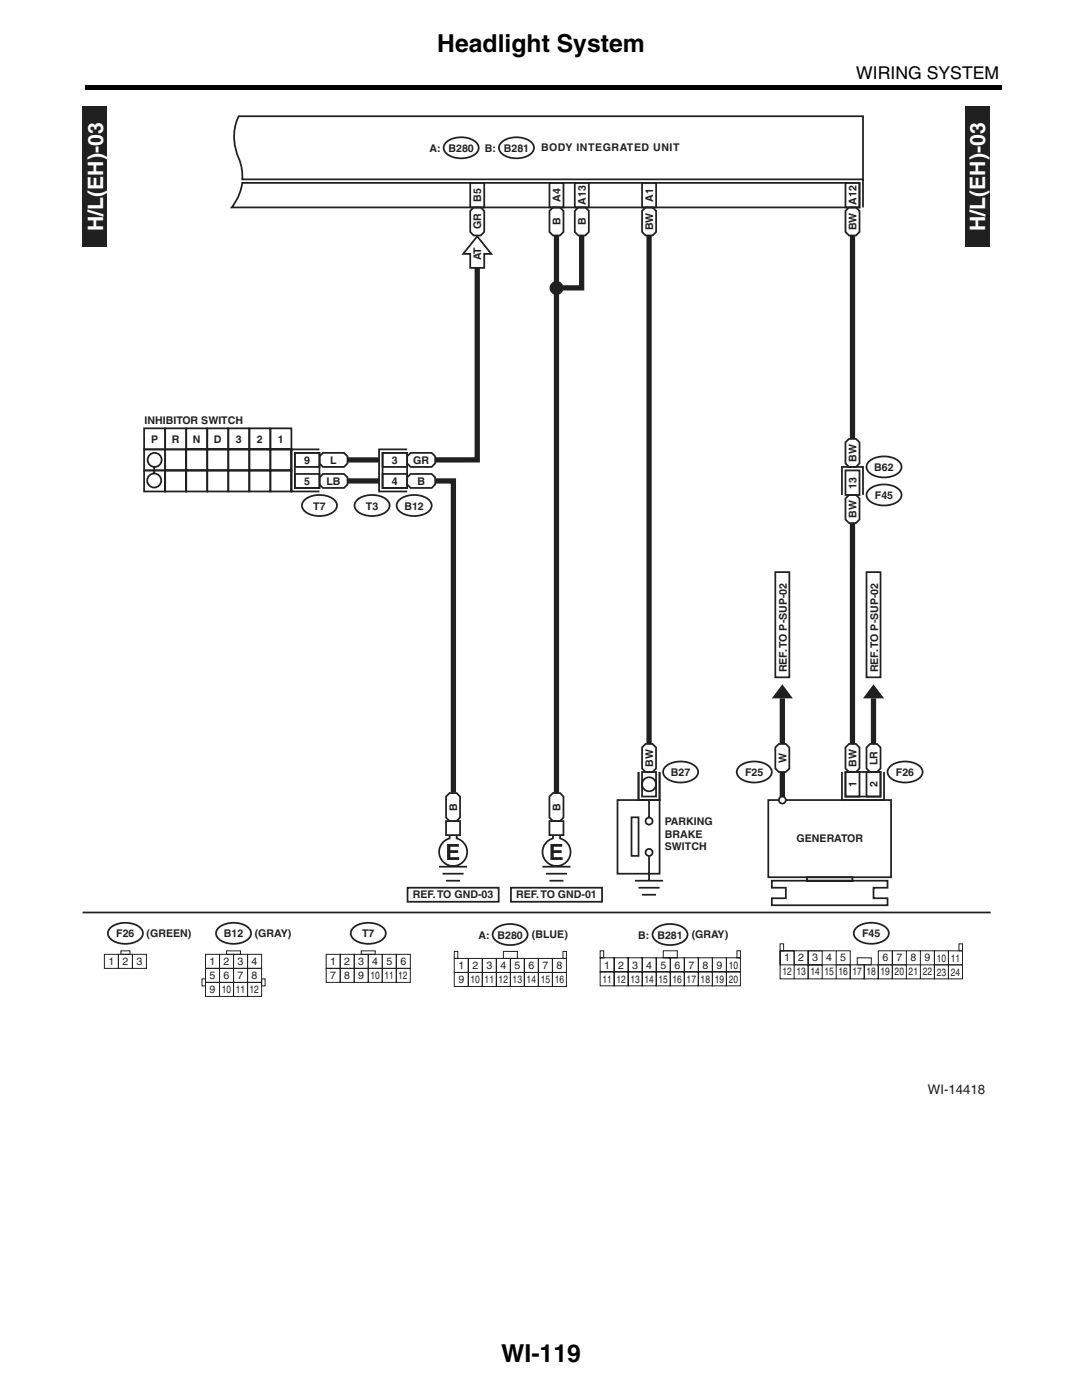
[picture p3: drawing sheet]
<svg xmlns="http://www.w3.org/2000/svg" width="216mm" height="279mm" viewBox="0 0 216 279" stroke-linecap="round" stroke-linejoin="round" font-family="sans-serif">
<path d="M17 17h183v.8h-183z" fill="#000"/>
<path d="M16.5 182.2h181.2" fill="none" stroke="#231f20" stroke-width=".35"/>
<g fill="#231f20">
<path d="M16.5 21.3h4.9v28h-4.9z"/>
<path d="M192.8 21.3h4.9v28h-4.9z"/>
</g>
<path d="M153.4 159.7h24.5v15.4h-24.5z" fill="none" stroke="#231f20" stroke-width=".35"/>
<path d="M174.4 139.4v14" fill="none" stroke="#231f20" stroke-width="1" stroke-linecap="butt"/>
<path d="M174.4 136.6l2.1 2.8h-4.2z" fill="#231f20"/>
<path d="M156.2 139.4v20.2" fill="none" stroke="#231f20" stroke-width="1" stroke-linecap="butt"/>
<path d="M156.2 136.6l2.1 2.8h-4.2z" fill="#231f20"/>
<path d="M47.7 23.2h124.6v12.6h-123.9a11.2 11.2 0 0 0-1.3-5.6 9.4 9.4 0 0 1 .6-7zM48.4 36.5h123.2v4.9h-125.3a10.1 10.1 0 0 0 2.1-4.9zM168.8 36.5h2.8v4.9h-2.8zM172.3 35.8v5.6M169.5 41.4h1.4l.7 .7v4.2l-.7 .7h-1.4l-.7-.7v-4.2zM110.4 158.3h1.4l.7 .7v4.2l-.7 .7h-1.4l-.7-.7v-4.2zM128.9 148.5h1.4l.7 .7v4.2l-.7 .7h-1.4l-.7-.7v-4.2zM102 177.2h18.2v2.8h-18.2z" fill="none" stroke="#231f20" stroke-width=".35"/>
<path d="M109.9 168.5h2.3v.5h-1.7v.7h1.6v.6h-1.6v.8h1.8v.6h-2.4z" fill="#231f20"/>
<path d="M89.7 158.3h1.4l.7 .7v4.2l-.7 .7h-1.4l-.7-.7v-4.2zM81.3 177.2h18.2v2.8h-18.2zM108.3 173h5.6M109 174.4h4.2M109.7 163.9h2.8v2.8h-2.8zM109.7 175.8h2.8M110.4 166.7v.7a2.8 2.8 0 0 0-1.6 4.3 2.8 2.8 0 0 0 4.6 0 2.8 2.8 0 0 0-1.6-4.3v-.7" fill="none" stroke="#231f20" stroke-width=".35"/>
<path d="M89.2 168.5h2.4v.5h-1.7v.7h1.5v.6h-1.5v.8h1.8v.6h-2.5z" fill="#231f20"/>
<g fill="none" stroke="#231f20" stroke-width=".35">
<path d="M88.9 28.6a4.8 4.8 0 0 1 6.3 0 1.63 1.63 0 0 1-1 2.5 4.9 4.9 0 0 1-5.3-.7 1.38 1.38 0 0 1 0-1.8zM93.9 36.5h2.8v4.9h-2.8zM99.9 28.6a4.8 4.8 0 0 1 6.3 0 1.63 1.63 0 0 1-.9 2.5 4.9 4.9 0 0 1-5.4-.7 1.38 1.38 0 0 1 0-1.8zM109.7 36.5h2.8v4.9h-2.8zM114.7 36.5h2.8v4.9h-2.8zM128.2 36.5h2.8v4.9h-2.8zM94.6 41.4h1.4l.7 .7v4.2l-.7 .7h-1.4l-.7-.7v-4.2zM109.7 42.1l.7-.7h1.4l.7 .7v4.2l-.7 .7h-1.4l-.7-.7zM115.4 41.4h1.4l.7 .7v4.2l-.7 .7h-1.4l-.7-.7v-4.2zM128.9 41.4h1.4l.7 .7v4.2l-.7 .7h-1.4l-.7-.7v-4.2zM60.6 100a4.8 4.8 0 0 1 6.3 0 1.63 1.63 0 0 1-.9 2.5 4.9 4.9 0 0 1-5.4-.7 1.38 1.38 0 0 1 0-1.8zM71.1 100a4.8 4.8 0 0 1 6.3 0 1.63 1.63 0 0 1-.9 2.5 4.9 4.9 0 0 1-5.4-.7 1.38 1.38 0 0 1 0-1.8z"/>
<path d="M79.5 100a4.8 4.8 0 0 1 6.3 0 1.63 1.63 0 0 1-.9 2.5 4.9 4.9 0 0 1-5.4-.7 1.38 1.38 0 0 1 0-1.8zM168.1 98.8v-5.6h4.2v5.6M168.8 88.3l.7-.7h1.4l.7 .7v4.2l-.7 .7h-1.4l-.7-.7zM168.8 93.9h2.8v4.9h-2.8zM168.8 99.5l.7-.7h1.4l.7 .7v4.2l-.7 .7h-1.4l-.7-.7zM173.3 92.3a4.8 4.8 0 0 1 6.3 0 1.63 1.63 0 0 1-1 2.5 4.9 4.9 0 0 1-5.3-.7 1.38 1.38 0 0 1 0-1.8zM173.3 97.9a4.8 4.8 0 0 1 6.3 0 1.63 1.63 0 0 1-1 2.5 4.9 4.9 0 0 1-5.3-.7 1.38 1.38 0 0 1 0-1.8zM87.6 173h5.6M88.3 174.4h4.2M89 163.9h2.8v2.8h-2.8zM89 175.8h2.8M89.8 166.7v.7a2.8 2.8 0 0 0-1.6 4.3 2.8 2.8 0 0 0 4.5 0 2.8 2.8 0 0 0-1.5-4.3v-.7"/>
<path d="M98.7 185.6a4.8 4.8 0 0 1 6.3 0 1.63 1.63 0 0 1-1 2.6 4.9 4.9 0 0 1-5.3-.7 1.38 1.38 0 0 1 0-1.9zM170.8 185.4a4.8 4.8 0 0 1 6.3 0 1.63 1.63 0 0 1-1 2.5 4.9 4.9 0 0 1-5.3-.7 1.38 1.38 0 0 1 0-1.8z"/>
</g>
<path d="M129.6 47v101.5M170.2 47v40.6M170.2 104.4v44.1" fill="none" stroke="#231f20" stroke-width="1.1" stroke-linecap="butt"/>
<g fill="none" stroke="#231f20" stroke-width=".2">
<path d="M155.7 189.8h2.8v2.8h-2.8zM155.7 188.4h.7v1.4h-.7zM158.5 189.8h2.8v2.8h-2.8zM158.5 192.6h2.8v2.8h-2.8zM158.5 189.8h-2.8v5.6h2.8M161.3 189.8h8.4v2.8h-8.4zM164.1 195.4v-5.6h-2.8v2.8h2.8h-2.8v2.8h5.6M166.9 192.6h2.8v2.8h-2.8zM166.9 189.8v2.8M169.7 192.6h2.8v2.8h-2.8zM171.1 191.2h2.8v1.4h-2.8zM172.5 192.6h2.8v2.8h-2.8z"/>
<path d="M175.3 192.6h2.8v2.8h-2.8zM175.3 189.8h2.8v2.8h-2.8zM178.1 189.8h2.8v2.8h-2.8zM178.1 192.6h2.8v2.8h-2.8zM180.9 189.8h5.6v5.6h-5.6M180.9 192.6h5.6M183.7 189.8v5.6M186.5 189.8h2.8v2.8h-2.8zM186.5 192.6h2.8v2.8h-2.8zM189.3 189.8h2.8v2.8h-2.8zM189.3 192.6h2.8v2.8h-2.8zM191.4 188.4h.7v1.4h-.7z"/>
</g>
<path d="M63.8 91.1l.7-.7h4.2l.7 .7v1.4l-.7 .7h-4.2l-.7-.7z" fill="#fff"/>
<path d="M63.8 91.1l.7-.7h4.2l.7 .7v1.4l-.7 .7h-4.2l-.7-.7z" fill="none" stroke="#231f20" stroke-width=".35"/>
<path d="M58.9 90.4h4.9v2.8h-4.9z" fill="#fff"/>
<path d="M58.9 90.4h4.9v2.8h-4.9z" fill="none" stroke="#231f20" stroke-width=".35"/>
<path d="M63.8 95.3l.7-.7h4.2l.7 .7v1.4l-.7 .7h-4.2l-.7-.7z" fill="#fff"/>
<path d="M63.8 95.3l.7-.7h4.2l.7 .7v1.4l-.7 .7h-4.2l-.7-.7z" fill="none" stroke="#231f20" stroke-width=".35"/>
<path d="M58.9 94.6h4.9v2.8h-4.9z" fill="#fff"/>
<g fill="none" stroke="#231f20" stroke-width=".35">
<path d="M28.8 93.9h4.2v4.2h-4.2zM28.8 85.5h4.2v4.2h-4.2zM28.8 89.7h4.2v4.2h-4.2zM30.8 93.1v1.4M33 85.5h4.2v4.2h-4.2zM33 89.7h4.2v4.2h-4.2zM33 93.9h4.2v4.2h-4.2zM37.2 85.5h4.2v4.2h-4.2zM37.2 89.7h4.2v4.2h-4.2zM37.2 93.9h4.2v4.2h-4.2zM41.4 85.5h4.2v4.2h-4.2zM41.4 89.7h4.2v4.2h-4.2z"/>
<path d="M41.4 93.9h4.2v4.2h-4.2zM45.6 85.5h4.2v4.2h-4.2zM45.6 89.7h4.2v4.2h-4.2zM45.6 93.9h4.2v4.2h-4.2zM49.8 85.5h4.2v4.2h-4.2zM49.8 89.7h4.2v4.2h-4.2zM49.8 93.9h4.2v4.2h-4.2zM54 85.5h4.2v4.2h-4.2zM54 89.7h4.2v4.2h-4.2zM54 93.9h4.2v4.2h-4.2zM58.9 90.4h4.9v7h-4.9zM58.9 94.6h4.9v2.8h-4.9z"/>
<path d="M63.8 89.7h-5.6v8.4h5.6"/>
<circle cx="30.8" cy="95.9" r="1.4"/>
<circle cx="30.9" cy="91.8" r="1.4"/>
</g>
<path d="M81.3 91.1l.7-.7h4.2l.7 .7v1.4l-.7 .7h-4.2l-.7-.7z" fill="#fff"/>
<path d="M81.3 91.1l.7-.7h4.2l.7 .7v1.4l-.7 .7h-4.2l-.7-.7z" fill="none" stroke="#231f20" stroke-width=".35"/>
<path d="M76.4 90.4h4.9v2.8h-4.9z" fill="#fff"/>
<path d="M76.4 90.4h4.9v2.8h-4.9z" fill="none" stroke="#231f20" stroke-width=".35"/>
<path d="M81.3 95.3l.7-.7h4.2l.7 .7v1.4l-.7 .7h-4.2l-.7-.7z" fill="#fff"/>
<path d="M81.3 95.3l.7-.7h4.2l.7 .7v1.4l-.7 .7h-4.2l-.7-.7z" fill="none" stroke="#231f20" stroke-width=".35"/>
<path d="M76.4 94.6h4.9v2.8h-4.9z" fill="#fff"/>
<path d="M76.4 90.4h4.9v7h-4.9zM76.4 94.6h4.9v2.8h-4.9zM81.3 89.7h-5.6v8.4h5.6" fill="none" stroke="#231f20" stroke-width=".35"/>
<path d="M169.5 148.5h1.4l.7 .7v4.2l-.7 .7h-1.4l-.7-.7v-4.2z" fill="#fff"/>
<path d="M169.5 148.5h1.4l.7 .7v4.2l-.7 .7h-1.4l-.7-.7v-4.2z" fill="none" stroke="#231f20" stroke-width=".35"/>
<path d="M168.8 154.1h2.8v4.9h-2.8z" fill="#fff"/>
<path d="M168.8 154.1h2.8v4.9h-2.8z" fill="none" stroke="#231f20" stroke-width=".35"/>
<path d="M173.7 148.5h1.4l.7 .7v4.2l-.7 .7h-1.4l-.7-.7v-4.2z" fill="#fff"/>
<path d="M173.7 148.5h1.4l.7 .7v4.2l-.7 .7h-1.4l-.7-.7v-4.2z" fill="none" stroke="#231f20" stroke-width=".35"/>
<path d="M173 154.1h2.8v4.9h-2.8z" fill="#fff"/>
<path d="M173 154.1h2.8v4.9h-2.8z" fill="none" stroke="#231f20" stroke-width=".35"/>
<path d="M155.5 148.5h1.4l.7 .7v4.2l-.7 .7h-1.4l-.7-.7v-4.2z" fill="#fff"/>
<g fill="none" stroke="#231f20" stroke-width=".35">
<path d="M154.8 114.2h2.8v21h-2.8zM173 114.2h2.8v21h-2.8zM127.5 154.1v5.6h4.2v-5.6M128.2 154.1h2.8v4.9h-2.8zM132.7 153.2a4.8 4.8 0 0 1 6.3 0 1.63 1.63 0 0 1-1 2.5 4.9 4.9 0 0 1-5.3-.7 1.38 1.38 0 0 1 0-1.8zM147.4 153.2a4.8 4.8 0 0 1 6.3 0 1.63 1.63 0 0 1-1 2.5 4.9 4.9 0 0 1-5.3-.7 1.38 1.38 0 0 1 0-1.8zM155.5 148.5h1.4l.7 .7v4.2l-.7 .7h-1.4l-.7-.7v-4.2zM168.1 154.1v5.6h8.4v-5.6M168.8 154.1h7v4.9h-7zM177.5 153.2a4.8 4.8 0 0 1 6.3 0 1.63 1.63 0 0 1-1 2.5 4.9 4.9 0 0 1-5.3-.7 1.38 1.38 0 0 1 0-1.8z"/>
<circle cx="129.6" cy="156.6" r="1.4"/>
</g>
<path d="M95.3 50.5v41.3h-8.4M111.1 47v111.3M69.4 91.8h6.3M69.4 96h6.3M86.9 96h3.6v62.2" fill="none" stroke="#231f20" stroke-width="1.1" stroke-linecap="butt"/>
<circle cx="156.2" cy="159.7" r=".7" fill="#fff"/>
<g fill="none" stroke="#231f20" stroke-width=".35">
<path d="M154.1 175.8h23.1v1.4h-2.8v2.1h2.8v1.4h-23.1v-1.4h2.8v-2.1h-2.8zM161.1 175.1h9.1v.7h-9.1zM21.9 185.4a4.8 4.8 0 0 1 6.3 0 1.63 1.63 0 0 1-1 2.5 4.9 4.9 0 0 1-5.3-.7 1.38 1.38 0 0 1 0-1.8zM43.5 185.4a4.8 4.8 0 0 1 6.3 0 1.63 1.63 0 0 1-1 2.5 4.9 4.9 0 0 1-5.3-.7 1.38 1.38 0 0 1 0-1.8zM70.4 185.4a4.8 4.8 0 0 1 6.3 0 1.63 1.63 0 0 1-1 2.5 4.9 4.9 0 0 1-5.3-.7 1.38 1.38 0 0 1 0-1.8z"/>
<circle cx="156.2" cy="159.7" r=".7"/>
</g>
<g fill="none" stroke="#231f20" stroke-width=".2">
<path d="M20.8 190.5h2.8v2.8h-2.8zM23.6 190.5h2.8v2.8h-2.8zM24.1 189.8h1.8v.7h-1.8zM26.4 190.5h2.8v2.8h-2.8zM40.3 195.4h.7v1.4h-.7zM41 196.1h2.8v2.8h-2.8zM41 190.5h2.8v2.8h-2.8zM41 193.3h2.8v2.8h-2.8zM43.8 190.5h2.8v2.8h-2.8zM43.8 193.3h2.8v2.8h-2.8zM43.8 196.1h2.8v2.8h-2.8zM45.2 189.8h2.8v.7h-2.8z"/>
<path d="M46.6 190.5h2.8v2.8h-2.8zM46.6 193.3h2.8v2.8h-2.8zM46.6 196.1h2.8v2.8h-2.8zM49.4 190.5h2.8v2.8h-2.8zM49.4 193.3h2.8v2.8h-2.8zM49.4 196.1h2.8v2.8h-2.8zM52.2 195.4h.7v1.4h-.7zM65.1 190.5h2.8v2.8h-2.8zM65.1 193.3h2.8v2.8h-2.8zM67.9 193.3h2.8v2.8h-2.8zM67.9 190.5h2.8v2.8h-2.8zM70.7 190.5h2.8v2.8h-2.8z"/>
<path d="M70.7 193.3h2.8v2.8h-2.8zM72.1 189.8h2.8v.7h-2.8zM73.5 190.5h2.8v2.8h-2.8zM73.5 193.3h2.8v2.8h-2.8zM76.3 190.5h2.8v2.8h-2.8zM76.3 193.3h2.8v2.8h-2.8zM79.1 193.3h2.8v2.8h-2.8zM79.1 190.5h2.8v2.8h-2.8z"/>
</g>
<path d="M95.3 47.2l2.8 3.5h-1.4v2.8h-2.8v-2.8h-1.4z" fill="#fff"/>
<g fill="none" stroke="#231f20" stroke-width=".35">
<path d="M95.3 47.2l2.8 3.5h-1.4v2.8h-2.8v-2.8h-1.4zM123.3 159.7h8.4v14.7h-8.4zM127.5 154.1v5.6h4.2v-5.6M129.6 159.7v3.5M126.1 163.2h1.4v7.7h-1.4zM126.8 175.8h5.6M127.5 177.2h4.2M128.2 178.6h2.8M129.6 170.9v4.9M130.6 185.6a4.8 4.8 0 0 1 6.3 0 1.63 1.63 0 0 1-1 2.6 4.9 4.9 0 0 1-5.3-.7 1.38 1.38 0 0 1 0-1.9z"/>
<circle cx="129.6" cy="163.9" r=".7"/>
<circle cx="129.6" cy="170.2" r=".7"/>
</g>
<path d="M116.1 47v10.5h-5.1" fill="none" stroke="#231f20" stroke-width="1.1" stroke-linecap="butt"/>
<g fill="none" stroke="#231f20" stroke-width=".2">
<path d="M90.7 191.3h2.8v2.8h-2.8zM90.7 194.1h2.8v2.8h-2.8zM90.7 189.9h.7v1.4h-.7zM93.5 191.3h2.8v2.8h-2.8zM93.5 194.1h2.8v2.8h-2.8zM96.3 191.3h2.8v2.8h-2.8zM96.3 194.1h2.8v2.8h-2.8zM99.1 191.3h2.8v2.8h-2.8zM99.1 194.1h2.8v2.8h-2.8zM100.5 189.9h2.8v1.4h-2.8zM101.9 191.3h2.8v2.8h-2.8zM101.9 194.1h2.8v2.8h-2.8z"/>
<path d="M104.7 191.3h2.8v2.8h-2.8zM104.7 194.1h2.8v2.8h-2.8zM107.5 191.3h2.8v2.8h-2.8zM107.5 194.1h2.8v2.8h-2.8zM110.3 191.3h2.8v2.8h-2.8zM110.3 194.1h2.8v2.8h-2.8zM112.4 189.9h.7v1.4h-.7zM119.8 191.2h2.8v2.8h-2.8zM119.8 194h2.8v2.8h-2.8zM119.8 189.8h.7v1.4h-.7zM122.6 191.2h2.8v2.8h-2.8zM122.6 194h2.8v2.8h-2.8z"/>
<path d="M125.4 191.2h2.8v2.8h-2.8zM125.4 194h2.8v2.8h-2.8zM128.2 191.2h2.8v2.8h-2.8zM128.2 194h2.8v2.8h-2.8zM131 191.2h2.8v2.8h-2.8zM131 194h2.8v2.8h-2.8zM132.4 189.8h2.8v1.4h-2.8zM133.8 191.2h2.8v2.8h-2.8zM133.8 194h2.8v2.8h-2.8zM136.6 191.2h2.8v2.8h-2.8zM136.6 194h2.8v2.8h-2.8zM139.4 191.2h2.8v2.8h-2.8z"/>
<path d="M139.4 194h2.8v2.8h-2.8zM142.2 191.2h2.8v2.8h-2.8zM142.2 194h2.8v2.8h-2.8zM145 191.2h2.8v2.8h-2.8zM145 194h2.8v2.8h-2.8zM147.1 189.8h.7v1.4h-.7z"/>
</g>
<circle cx="111.1" cy="57.5" r="1.4" fill="#231f20"/>
<g font-size="4.9">
<text x="87.3" y="10.3">Headlight System</text>
<text x="100" y="271.9">WI-119</text>
</g>
<g font-size="4.2" fill="#fff">
<text x="20.6" y="46.1" transform="rotate(-90 20.6 46.1)">H/L(EH)-03</text>
<text x="196.7" y="46.1" transform="rotate(-90 196.7 46.1)">H/L(EH)-03</text>
</g>
<text font-size="3.5" x="170.9" y="15.7">WIRING SYSTEM</text>
<text font-size="2.6" fill="#231f20" x="185.2" y="218.3">WI-14418</text>
<g font-size="2.1" fill="#231f20">
<text x="85.7" y="30.3">A:</text>
<text x="89.5" y="30.3">B280</text>
<text x="96.8" y="30.3">B:</text>
<text x="100.6" y="30.3">B281</text>
<text x="108" y="30.2">BODY INTEGRATED UNIT</text>
<text x="96.1" y="40.3" transform="rotate(-90 96.1 40.3)">B5</text>
<text x="111.9" y="40.3" transform="rotate(-90 111.9 40.3)">A4</text>
<text x="116.9" y="40.9" transform="rotate(-90 116.9 40.9)">A13</text>
<text x="130.4" y="40.3" transform="rotate(-90 130.4 40.3)">A1</text>
<text x="171" y="40.9" transform="rotate(-90 171 40.9)">A12</text>
<text x="96.1" y="45.8" transform="rotate(-90 96.1 45.8)">GR</text>
<text x="111.9" y="45" transform="rotate(-90 111.9 45)">B</text>
<text x="116.9" y="45" transform="rotate(-90 116.9 45)">B</text>
<text x="130.4" y="46" transform="rotate(-90 130.4 46)">BW</text>
<text x="171" y="46" transform="rotate(-90 171 46)">BW</text>
<text x="96.1" y="52" transform="rotate(-90 96.1 52)">AT</text>
<text x="28.9" y="84.7">INHIBITOR SWITCH</text>
<text x="30.2" y="88.4">P</text>
<text x="34.3" y="88.4">R</text>
<text x="38.5" y="88.4">N</text>
<text x="42.7" y="88.4">D</text>
<text x="47.1" y="88.4">3</text>
<text x="51.3" y="88.4">2</text>
<text x="55.5" y="88.4">1</text>
<text x="60.7" y="92.6">9</text>
<text x="65.9" y="92.6">L</text>
<text x="78.2" y="92.6">3</text>
<text x="82.5" y="92.6">GR</text>
<text x="171" y="92.2" transform="rotate(-90 171 92.2)">BW</text>
<text x="174.5" y="94">B62</text>
<text x="60.7" y="96.8">5</text>
<text x="62.5" y="101.7">T7</text>
<text x="65.2" y="96.8">LB</text>
<text x="73" y="101.7">T3</text>
<text x="78.2" y="96.8">4</text>
<text x="80.7" y="101.7">B12</text>
<text x="83.3" y="96.8">B</text>
<text x="171" y="97.5" transform="rotate(-90 171 97.5)">13</text>
<text x="174.6" y="99.6">F45</text>
<text x="171" y="103.4" transform="rotate(-90 171 103.4)">BW</text>
<text x="157.1" y="134.2" transform="rotate(-90 157.1 134.2)">REF. TO P-SUP-02</text>
<text x="175.3" y="134.2" transform="rotate(-90 175.3 134.2)">REF. TO P-SUP-02</text>
<text x="130.4" y="153.1" transform="rotate(-90 130.4 153.1)">BW</text>
<text x="133.9" y="154.9">B27</text>
<text x="148.7" y="154.9">F25</text>
<text x="157" y="152.3" transform="rotate(-90 157 152.3)">W</text>
<text x="171" y="153.1" transform="rotate(-90 171 153.1)">BW</text>
<text x="175.2" y="152.7" transform="rotate(-90 175.2 152.7)">LR</text>
<text x="178.8" y="154.9">F26</text>
<text x="91.2" y="161.9" transform="rotate(-90 91.2 161.9)">B</text>
<text x="111.9" y="161.9" transform="rotate(-90 111.9 161.9)">B</text>
<text x="171" y="157.1" transform="rotate(-90 171 157.1)">1</text>
<text x="175.2" y="157.1" transform="rotate(-90 175.2 157.1)">2</text>
<text x="132.7" y="164.8">PARKING</text>
<text x="132.7" y="167.2">BRAKE</text>
<text x="132.7" y="169.7">SWITCH</text>
<text x="159" y="168.1">GENERATOR</text>
<text x="82.4" y="179.3">REF. TO GND-03</text>
<text x="103" y="179.3">REF. TO GND-01</text>
<text x="23.2" y="187.1">F26</text>
<text x="29.3" y="187.1">(GREEN)</text>
<text x="44.7" y="187.1">B12</text>
<text x="50.9" y="187.1">(GRAY)</text>
<text x="72.3" y="187.1">T7</text>
<text x="95.5" y="187.4">A:</text>
<text x="99.3" y="187.4">B280</text>
<text x="106.2" y="187.3">(BLUE)</text>
<text x="127.4" y="187.4">B:</text>
<text x="131.2" y="187.4">B281</text>
<text x="138.1" y="187.3">(GRAY)</text>
<text x="156.5" y="191.9">1</text>
<text x="159.3" y="191.9">2</text>
<text x="162.1" y="191.9">3</text>
<text x="164.9" y="191.9">4</text>
<text x="167.7" y="191.9">5</text>
<text x="172.1" y="187.1">F45</text>
<text x="176.1" y="191.9">6</text>
<text x="178.9" y="191.9">7</text>
<text x="181.7" y="191.9">8</text>
<text x="184.5" y="191.9">9</text>
<text x="187" y="192">10</text>
<text x="189.8" y="192">11</text>
<text x="21.6" y="192.7">1</text>
<text x="24.4" y="192.7">2</text>
<text x="27.2" y="192.7">3</text>
<text x="41.8" y="192.7">1</text>
<text x="41.8" y="195.5">5</text>
<text x="44.6" y="192.7">2</text>
<text x="44.6" y="195.5">6</text>
<text x="47.4" y="192.7">3</text>
<text x="47.4" y="195.5">7</text>
<text x="50.2" y="192.7">4</text>
<text x="50.2" y="195.5">8</text>
<text x="65.9" y="192.7">1</text>
<text x="65.9" y="195.5">7</text>
<text x="68.7" y="192.7">2</text>
<text x="68.7" y="195.5">8</text>
<text x="71.5" y="192.7">3</text>
<text x="71.5" y="195.5">9</text>
<text x="74" y="195.5">10</text>
<text x="74.3" y="192.7">4</text>
<text x="76.8" y="195.5">11</text>
<text x="77.1" y="192.7">5</text>
<text x="79.5" y="195.5">12</text>
<text x="79.9" y="192.7">6</text>
<text x="91.5" y="193.5">1</text>
<text x="91.5" y="196.3">9</text>
<text x="93.9" y="196.3">10 11 12 13 14 15 16</text>
<text x="94.3" y="193.5">2</text>
<text x="97.1" y="193.5">3</text>
<text x="99.9" y="193.5">4</text>
<text x="102.7" y="193.5">5</text>
<text x="105.5" y="193.5">6</text>
<text x="108.3" y="193.5">7</text>
<text x="111.1" y="193.5">8</text>
<text x="120.3" y="196.1">11 12 13 14 15 16 17 18 19 20</text>
<text x="120.6" y="193.3">1</text>
<text x="123.4" y="193.3">2</text>
<text x="126.2" y="193.3">3</text>
<text x="129" y="193.3">4</text>
<text x="131.8" y="193.3">5</text>
<text x="134.6" y="193.3">6</text>
<text x="137.4" y="193.3">7</text>
<text x="140.2" y="193.3">8</text>
<text x="143" y="193.3">9</text>
<text x="145.5" y="193.3">10</text>
<text x="156.2" y="194.7">12</text>
<text x="159" y="194.7">13</text>
<text x="161.8" y="194.7">14</text>
<text x="164.6" y="194.7">15</text>
<text x="167.4" y="194.7">16</text>
<text x="170.2" y="194.7">17</text>
<text x="173" y="194.7">18</text>
<text x="175.8" y="194.7">19</text>
<text x="178.6" y="194.7">20</text>
<text x="181.4" y="194.7">21 22</text>
<text x="187" y="194.8">23</text>
<text x="189.8" y="194.8">24</text>
<text x="41.8" y="198.3">9</text>
<text x="44.3" y="198.3">10</text>
<text x="47.1" y="198.3">11</text>
<text x="49.8" y="198.3">12</text>
</g>
</svg>
